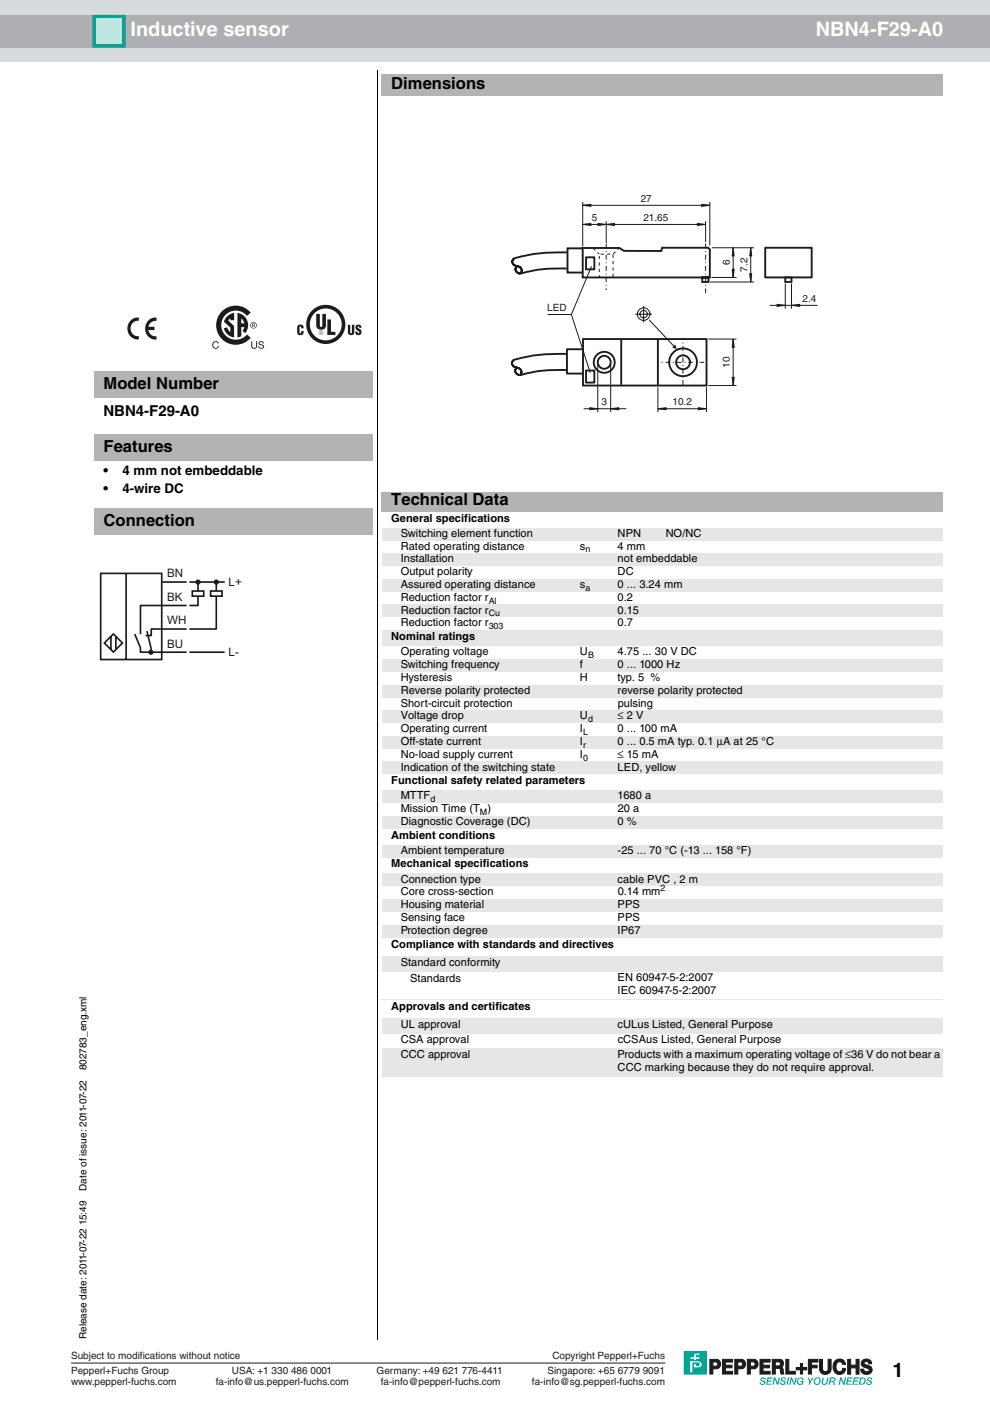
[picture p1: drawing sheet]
<svg xmlns="http://www.w3.org/2000/svg" width="210mm" height="297mm" viewBox="0 0 210 297" stroke-linecap="round" stroke-linejoin="round" font-family="sans-serif">
<path d="M0 0h209.9v13h-209.9z" fill="#d8dbdd"/>
<path d="M0 3.1h209.9v7h-209.9z" fill="#adafb2"/>
<path d="M20 3.5h6.3v6.2h-6.3z" fill="#c5e5df"/>
<path d="M20 3.5h6.3v6.2h-6.3z" fill="none" stroke="#00a694" stroke-width=".7" stroke-linecap="butt"/>
<path d="M79.9 14.9l.1 .1z" fill="#000"/>
<path d="M79.9 15v269.1" fill="none" stroke="#000" stroke-width=".21"/>
<path d="M15.1 286h170v8.1h-170z" fill="#fff"/>
<path d="M15.1 289h126" fill="none" stroke="#1b1b1f" stroke-width=".21"/>
<path d="M145.1 286.6h4.6v4.7h-4.6z" fill="#00a694"/>
<path d="M145.1 286.6h4.6v4.7h-4.6z" fill="none" stroke="#00a694" stroke-width=".21"/>
<path d="M146.2 287.7h.8l.1-.5 .4-.3h1v.4h-.7l-.1 .2v.2h.8v.5h-.8v.2h-.7v-.2h-.8z" fill="#fff"/>
<path d="M146.2 287.7h.8l.1-.5 .4-.3h1v.4h-.7l-.1 .2v.2h.8v.5h-.8v.2h-.7v-.2h-.8z" fill="none" stroke="#00a694" stroke-width=".21"/>
<path d="M146.2 288.5h1.9a.77 .77 0 0 1 .8 .8 .77 .77 0 0 1-.9 .8h-1v-1h.7v.4h.4a.29 .29 0 0 0 .1-.3 .29 .29 0 0 0-.3-.2h-1v2.1h-.7z" fill="#fff"/>
<path d="M146.2 288.5h1.9a.77 .77 0 0 1 .8 .8 .77 .77 0 0 1-.9 .8h-1v-1h.7v.4h.4a.29 .29 0 0 0 .1-.3 .29 .29 0 0 0-.3-.2h-1v2.1h-.7z" fill="none" stroke="#00a694" stroke-width=".21"/>
<path d="M153.2 288.2h2.1v.6h-1.5v.7h1.4v.5h-1.4v.8h1.5v.5h-2.1z" fill="#1b1b1f"/>
<path d="M153.2 288.2h2.1v.6h-1.5v.7h1.4v.5h-1.4v.8h1.5v.5h-2.1z" fill="none" stroke="#1b1b1f" stroke-width=".21"/>
<path d="M161.1 288.2h2.2v.6h-1.5v.7h1.4v.5h-1.4v.8h1.5v.5h-2.2z" fill="#1b1b1f"/>
<path d="M161.1 288.2h2.2v.6h-1.5v.7h1.4v.5h-1.4v.8h1.5v.5h-2.2z" fill="none" stroke="#1b1b1f" stroke-width=".21"/>
<path d="M166.6 288.2h.6v2.6h1.4v.5h-2z" fill="#1b1b1f"/>
<path d="M166.6 288.2h.6v2.6h1.4v.5h-2z" fill="none" stroke="#1b1b1f" stroke-width=".21"/>
<path d="M169.7 289.1h.5v2.2h-.5z" fill="#1b1b1f"/>
<path d="M169.7 289.1h.5v2.2h-.5z" fill="none" stroke="#1b1b1f" stroke-width=".21"/>
<path d="M168.8 290h2.3v.4h-2.3z" fill="#1b1b1f"/>
<path d="M168.8 290h2.3v.4h-2.3z" fill="none" stroke="#1b1b1f" stroke-width=".21"/>
<path d="M171.4 288.2h2v.6h-1.4v.7h1.2v.5h-1.2v1.3h-.6z" fill="#1b1b1f"/>
<path d="M171.4 288.2h2v.6h-1.4v.7h1.2v.5h-1.2v1.3h-.6z" fill="none" stroke="#1b1b1f" stroke-width=".21"/>
<path d="M173.8 288.2h.6v1.8a.61 .61 0 0 0 .4 .8 .61 .61 0 0 0 .8-.5v-2.1h.6v2a1.23 1.23 0 0 1-1.2 1.2 1.23 1.23 0 0 1-1.2-1.2z" fill="#1b1b1f"/>
<path d="M173.8 288.2h.6v1.8a.61 .61 0 0 0 .4 .8 .61 .61 0 0 0 .8-.5v-2.1h.6v2a1.23 1.23 0 0 1-1.2 1.2 1.23 1.23 0 0 1-1.2-1.2z" fill="none" stroke="#1b1b1f" stroke-width=".21"/>
<path d="M179.7 288.2h.7v1.2h1.1v-1.2h.6v3.1h-.6v-1.3h-1.1v1.3h-.7z" fill="#1b1b1f"/>
<path d="M179.7 288.2h.7v1.2h1.1v-1.2h.6v3.1h-.6v-1.3h-1.1v1.3h-.7z" fill="none" stroke="#1b1b1f" stroke-width=".21"/>
<path d="M177 288.6a1.28 1.28 0 0 1 1.3-.4 1.28 1.28 0 0 1 1 1.1h-.6a.74 .74 0 0 0-1-.5 .74 .74 0 0 0-.5 .9 .74 .74 0 0 0 .5 1.1 .74 .74 0 0 0 1-.7h.6a1.3 1.3 0 0 1-1.3 1.3 1.3 1.3 0 0 1-1.3-1.2 2.04 2.04 0 0 1 .3-1.6z" fill="#1b1b1f"/>
<path d="M177 288.6a1.28 1.28 0 0 1 1.3-.4 1.28 1.28 0 0 1 1 1.1h-.6a.74 .74 0 0 0-1-.5 .74 .74 0 0 0-.5 .9 .74 .74 0 0 0 .5 1.1 .74 .74 0 0 0 1-.7h.6a1.3 1.3 0 0 1-1.3 1.3 1.3 1.3 0 0 1-1.3-1.2 2.04 2.04 0 0 1 .3-1.6z" fill="none" stroke="#1b1b1f" stroke-width=".21"/>
<path d="M182.8 288.5a1.15 1.15 0 0 1 1.2-.3 1.15 1.15 0 0 1 .8 .9h-.6a.52 .52 0 0 0-.5-.4 .52 .52 0 0 0-.5 .3 1.42 1.42 0 0 0 1.2 .6 1.02 1.02 0 0 1 .3 1.4 1.02 1.02 0 0 1-1.3 .4 1.02 1.02 0 0 1-.9-1.1h.6a.59 .59 0 0 0 .5 .6 .59 .59 0 0 0 .7-.4 1.16 1.16 0 0 0-1.2-.7l-.2-.1a.81 .81 0 0 1-.1-1.2z" fill="#1b1b1f"/>
<path d="M182.8 288.5a1.15 1.15 0 0 1 1.2-.3 1.15 1.15 0 0 1 .8 .9h-.6a.52 .52 0 0 0-.5-.4 .52 .52 0 0 0-.5 .3 1.42 1.42 0 0 0 1.2 .6 1.02 1.02 0 0 1 .3 1.4 1.02 1.02 0 0 1-1.3 .4 1.02 1.02 0 0 1-.9-1.1h.6a.59 .59 0 0 0 .5 .6 .59 .59 0 0 0 .7-.4 1.16 1.16 0 0 0-1.2-.7l-.2-.1a.81 .81 0 0 1-.1-1.2z" fill="none" stroke="#1b1b1f" stroke-width=".21"/>
<path d="M150.5 288.2v3.1h.6v-1.1a1.32 1.32 0 0 0 1.6-.6 .97 .97 0 0 0-.8-1.4zM151.1 288.8v.9h.7a.45 .45 0 0 0 .4-.5 .45 .45 0 0 0-.4-.4z" fill-rule="evenodd" fill="#1b1b1f"/>
<path d="M150.5 288.2h1.4a1.01 1.01 0 0 1 .9 1 1.01 1.01 0 0 1-.9 1h-.8v1.1h-.6zM151.1 288.8h.7a.45 .45 0 0 1 .4 .4 .45 .45 0 0 1-.4 .5h-.7z" fill="none" stroke="#1b1b1f" stroke-width=".21"/>
<path d="M155.8 288.2v3.1h.6v-1.1a1.32 1.32 0 0 0 1.6-.6 .97 .97 0 0 0-.8-1.4zM156.4 288.8v.9h.6a.45 .45 0 0 0 .5-.5 .45 .45 0 0 0-.4-.4z" fill-rule="evenodd" fill="#1b1b1f"/>
<path d="M155.8 288.2h1.4a1.01 1.01 0 0 1 .9 1 1.01 1.01 0 0 1-.9 1h-.8v1.1h-.6zM156.4 288.8h.7a.45 .45 0 0 1 .4 .4 .45 .45 0 0 1-.5 .5h-.6z" fill="none" stroke="#1b1b1f" stroke-width=".21"/>
<path d="M158.5 288.2v3.1h.6v-1.1a1.32 1.32 0 0 0 1.6-.6 .97 .97 0 0 0-.8-1.4zM159.1 288.8v.9h.6a.45 .45 0 0 0 .4-.5 .45 .45 0 0 0-.4-.4z" fill-rule="evenodd" fill="#1b1b1f"/>
<path d="M158.5 288.2h1.4a1.01 1.01 0 0 1 .8 1 1.01 1.01 0 0 1-.9 1h-.7v1.1h-.6zM159.1 288.8h.6a.45 .45 0 0 1 .4 .4 .45 .45 0 0 1-.4 .5h-.6z" fill="none" stroke="#1b1b1f" stroke-width=".21"/>
<path d="M163.7 288.2v3.1h.7v-1.2h.7a1.14 1.14 0 0 1 .5 1.2h.6l-.1-.1a1.48 1.48 0 0 0-.4-1.4 .88 .88 0 0 0 .4-.9 .88 .88 0 0 0-.8-.7zM164.4 288.8v.8h.6a.43 .43 0 0 0 .5-.3 .43 .43 0 0 0-.4-.5z" fill-rule="evenodd" fill="#1b1b1f"/>
<path d="M163.7 288.2h1.6a.88 .88 0 0 1 .8 .7 .88 .88 0 0 1-.4 .9 1.64 1.64 0 0 1 .5 1.5l-.6-.1a1.03 1.03 0 0 0-.5-1.1h-.7v1.2h-.7zM164.4 288.8h.7a.43 .43 0 0 1 .4 .5 .43 .43 0 0 1-.5 .3h-.6z" fill="none" stroke="#1b1b1f" stroke-width=".21"/>
<g fill="#00a694">
<path d="M161.3 292.3a.61 .61 0 0 1 .6-.3 .61 .61 0 0 1 .5 .5l-.7-.2-.2 .2 .3 .2a.45 .45 0 0 1 .5 .4 .45 .45 0 0 1-.4 .5 .6 .6 0 0 1-.9-.5h.3v.2l.4 .1 .3-.2-.7-.5z"/>
<path d="M162.7 292.1h1.2l-.1 .2h-.8l-.1 .4h.8l-.1 .2h-.8l-.1 .5h.9l-.1 .2h-1.1z"/>
<path d="M164.1 292.1h.3l.5 1.1 .2-1.1h.3l-.4 1.5h-.2l-.5-1.1-.3 1.1h-.2z"/>
<path d="M165.6 292.3a.61 .61 0 0 1 .6-.3 .61 .61 0 0 1 .5 .5l-.7-.2-.2 .2 .3 .2a.45 .45 0 0 1 .5 .4 .45 .45 0 0 1-.4 .5 .6 .6 0 0 1-.8-.5h.2v.2l.4 .1 .3-.2-.7-.5z"/>
<path d="M167 292.1h.3l-.3 1.5h-.3z"/>
<path d="M167.6 292.1h.3l.5 1.1 .2-1.1h.3l-.3 1.5h-.3l-.5-1.1-.2 1.1h-.3z"/>
<path d="M169.2 292.3a.68 .68 0 0 1 .7-.3 .68 .68 0 0 1 .5 .6h-.3a.55 .55 0 0 0-.8-.2 .55 .55 0 0 0 0 .8 .45 .45 0 0 0 .5 .2 .45 .45 0 0 0 .3-.4h-.4v-.2h.7l-.2 .8h-.2v-.2a.63 .63 0 0 1-.7 .2 .63 .63 0 0 1-.4-.6z"/>
<path d="M171.2 292.1h.3l.3 .7 .5-.7h.3l-.7 .9-.2 .6h-.2l.1-.6z"/>
<path d="M174.4 292.1h.3l-.2 1a.35 .35 0 0 0 .3 .3 .35 .35 0 0 0 .3-.1l.3-1.2h.3l-.2 .9a.63 .63 0 0 1-.7 .6 .63 .63 0 0 1-.6-.6z"/>
<path d="M178.1 292.1h.3l.5 1.1 .2-1.1h.3l-.3 1.5h-.3l-.5-1.1-.2 1.1h-.3z"/>
<path d="M179.7 292.1h1.1l-.1 .2h-.8l-.1 .4h.8v.2h-.8l-.1 .5h.8v.2h-1.1z"/>
<path d="M181 292.1h1.1v.2h-.9v.4h.8l-.1 .2h-.8l-.1 .5h.9l-.1 .2h-1.1z"/>
<path d="M183.9 292.3a.61 .61 0 0 1 .6-.3 .61 .61 0 0 1 .4 .5l-.6-.2-.2 .2 .3 .2a.45 .45 0 0 1 .5 .4 .45 .45 0 0 1-.4 .5 .6 .6 0 0 1-.9-.5h.3v.2l.4 .1 .3-.2-.7-.5z"/>
</g>
<g fill="#00a694">
<path d="M172.9 292.5a.46 .46 0 0 1 .7-.2 .46 .46 0 0 1 .1 .7 .48 .48 0 0 1-.6 .4 .48 .48 0 0 1-.3-.7zM172.5 292.8a.8 .8 0 0 0 1.6 0 .8 .8 0 0 0-1.6 0z" fill-rule="evenodd"/>
<path d="M176.2 292.3h.5l.1 .3-.7 .2zM176 292.1l-.3 1.5h.3l.1-.6h.6v.6h.3l-.2-.7 .3-.2v-.5z" fill-rule="evenodd"/>
<path d="M182.6 292.3a.6 .6 0 0 1 .7 .7 .6 .6 0 0 1-.9 .4zM182.4 292.1l-.3 1.5a1.02 1.02 0 0 0 1.1-.1 1.02 1.02 0 0 0 .3-1.1l-.3-.3z" fill-rule="evenodd"/>
</g>
<path d="M26.9 15h45.1v49.5h-45.1z" fill="#fff"/>
<g fill="#b3b3b3">
<path d="M81 15.7h119v4.6h-119z"/>
<path d="M81 104.3h119v4.2h-119z"/>
</g>
<g fill="#e6e6e6">
<path d="M81 111.9h50v2.7h-50z"/>
<path d="M131 111.9h69v2.7h-69z"/>
<path d="M81 117.3h50v2.7h-50z"/>
<path d="M131 117.3h69v2.7h-69z"/>
<path d="M81 122.7h50v2.8h-50z"/>
<path d="M131 122.7h69v2.8h-69z"/>
<path d="M81 128.2h50v2.7h-50z"/>
<path d="M131 128.2h69v2.7h-69z"/>
<path d="M81 133.6h50v3.4h-50z"/>
<path d="M131 133.6h69v3.4h-69z"/>
<path d="M81 139.7h50v2.7h-50z"/>
<path d="M131 139.7h69v2.7h-69z"/>
<path d="M81 145.2h50v2.7h-50z"/>
<path d="M131 145.2h69v2.7h-69z"/>
<path d="M81 150.6h50v2.7h-50z"/>
<path d="M131 150.6h69v2.7h-69z"/>
<path d="M81 156h50v2.7h-50z"/>
<path d="M131 156h69v2.7h-69z"/>
<path d="M81 161.5h50v2.7h-50z"/>
<path d="M131 161.5h69v2.7h-69z"/>
<path d="M81 167.6h50v2.7h-50z"/>
<path d="M131 167.6h69v2.7h-69z"/>
<path d="M81 173h50v2.7h-50z"/>
<path d="M131 173h69v2.7h-69z"/>
<path d="M81 179.1h50v2.7h-50z"/>
<path d="M131 179.1h69v2.7h-69z"/>
<path d="M81 185.2h50v2.7h-50z"/>
<path d="M131 185.2h69v2.7h-69z"/>
<path d="M81 190.6h50v2.7h-50z"/>
<path d="M131 190.6h69v2.7h-69z"/>
<path d="M81 196.1h50v2.7h-50z"/>
<path d="M131 196.1h69v2.7h-69z"/>
<path d="M81 202.7h50v3.3h-50z"/>
<path d="M131 202.7h69v3.3h-69z"/>
<path d="M81 215.8h50v3.3h-50z"/>
<path d="M131 215.8h69v3.3h-69z"/>
<path d="M81 222.3h50v6h-50z"/>
<path d="M131 222.3h69v6h-69z"/>
</g>
<path d="M81 198.8h119M81 211.9h119M81 228.3h119" fill="none" stroke="#e6e6e6" stroke-width=".21"/>
<g fill="none" stroke="#1b1b1f" stroke-width=".4">
<path d="M109 54.8a.89 .89 0 0 0-.3 1.1 .89 .89 0 0 0 .9 .5M109.6 56.4a.9 .9 0 0 0-.2 1.1 .9 .9 0 0 0 .9 .5M109.6 56.4a.91 .91 0 0 1 .9 .6 .91 .91 0 0 1-.2 1 .91 .91 0 0 1-.9-.5 .91 .91 0 0 1 .2-1.1zM109.6 56.4a.91 .91 0 0 1 .9 .6 .91 .91 0 0 1-.2 1M120.1 56.9a29 29 0 0 0-9.8 1.1M120.2 53.5a35.2 35.2 0 0 0-11.3 1.3M123.5 52.6h7.8l1 .6h7.9l.2-.7h9.7l.4 .4v5.9h-27zM123.5 52.7h-3.2v5.1h3.3M148.9 58.8h1.3v1h-1.3zM162.2 52.5h9.9v6.3h-9.9zM166.5 58.8h1.3v1h-1.3zM108.9 76.3a.89 .89 0 0 0-.3 1.1 .89 .89 0 0 0 1 .5"/>
<path d="M109.6 77.9a.9 .9 0 0 0-.3 1.1 .9 .9 0 0 0 .9 .5M109.6 77.9a.91 .91 0 0 1 .9 .6 .91 .91 0 0 1-.3 1 .91 .91 0 0 1-.9-.5 .91 .91 0 0 1 .3-1.1zM109.6 77.9a.91 .91 0 0 1 .9 .6 .91 .91 0 0 1-.3 1M120.1 78.4a29 29 0 0 0-9.9 1.2M120.2 75a35.2 35.2 0 0 0-11.3 1.3M123.6 71.9h26.2v9.8h-26.2zM123.6 74h-3.4v5.2h3.4M131.7 71.9v9.7M139.5 71.9v9.8"/>
<circle cx="128.1" cy="76.8" r="1.37"/>
<circle cx="128.1" cy="76.8" r="2.22"/>
<circle cx="144.8" cy="76.8" r="2.95"/>
<circle cx="144.8" cy="76.8" r="1.47"/>
</g>
<path d="M125.7 52.6l1.3 1.3M127.1 53.9h2.9v4.9h-2.9zM130 53.9l1.3-1.3" fill="none" stroke="#1b1b1f" stroke-width=".21" stroke-dasharray=".7 .7" stroke-linecap="butt"/>
<path d="M149.3 76.8h-9.8M144.8 81.6v-9.9" fill="none" stroke="#1b1b1f" stroke-width=".21" stroke-dasharray="1 .6 .2 .6" stroke-linecap="butt"/>
<g fill="none" stroke="#1b1b1f" stroke-width=".21">
<path d="M134.7 66.6h3.5M136.5 64.9v3.5"/>
<circle cx="136.5" cy="66.6" r=".79"/>
<circle cx="136.5" cy="66.6" r="1.34"/>
</g>
<path d="M137.6 67.9l.1-.1 5.2 5.5-.1 .1z" fill="#1b1b1f"/>
<path d="M142.5 73.7l.7-.7 .3 1z" fill="#1b1b1f"/>
<path d="M126.7 77.2v10.2M129.5 77.2v10.2M123.8 86.7h9" fill="none" stroke="#1b1b1f" stroke-width=".21"/>
<path d="M129.5 86.7l1.7-.3v.5z" fill="#1b1b1f"/>
<path d="M129.5 86.7l1.7-.3v.5z" fill="none" stroke="#1b1b1f" stroke-width=".21"/>
<path d="M125 86.4l1.8 .3-1.8 .2z" fill="#1b1b1f"/>
<path d="M128.5 51.4h.1M163.2 64.7h10.1M166.5 60.1v5.3M167.8 60.1v5.3M125 86.4l1.8 .3-1.8 .2z" fill="none" stroke="#1b1b1f" stroke-width=".21"/>
<path d="M124.2 54.6h1.8v2.5h-1.8zM124.2 78.6h1.8v2.5h-1.8z" fill="none" stroke="#1b1b1f" stroke-width=".4"/>
<path d="M167.8 64.7l1.8-.2v.5z" fill="#1b1b1f"/>
<path d="M167.8 64.7l1.8-.2v.5z" fill="none" stroke="#1b1b1f" stroke-width=".21"/>
<path d="M164.7 64.5l1.8 .2-1.8 .3z" fill="#1b1b1f"/>
<path d="M123.5 47.6h5M128.5 46.9v4.4M164.7 64.5l1.8 .2-1.8 .3z" fill="none" stroke="#1b1b1f" stroke-width=".21"/>
<path d="M123.5 47.6l1.8-.2v.4z" fill="#1b1b1f"/>
<path d="M123.5 47.6l1.8-.2v.4z" fill="none" stroke="#1b1b1f" stroke-width=".21"/>
<path d="M126.8 47.4l1.7 .2-1.7 .2z" fill="#1b1b1f"/>
<path d="M126.8 47.4l1.7 .2-1.7 .2zM128.5 47.6h21.1M149.6 46.9v4.4" fill="none" stroke="#1b1b1f" stroke-width=".21"/>
<path d="M128.5 47.6l1.8-.2v.4z" fill="#1b1b1f"/>
<path d="M128.5 47.6l1.8-.2v.4z" fill="none" stroke="#1b1b1f" stroke-width=".21"/>
<path d="M147.9 47.4l1.7 .2-1.7 .2z" fill="#1b1b1f"/>
<path d="M123.5 42.8v9.4M123.5 43.5h27M147.9 47.4l1.7 .2-1.7 .2zM150.5 42.8v9.2" fill="none" stroke="#1b1b1f" stroke-width=".21"/>
<path d="M123.5 43.5l1.8-.2v.4z" fill="#1b1b1f"/>
<path d="M123.5 43.5l1.8-.2v.4z" fill="none" stroke="#1b1b1f" stroke-width=".21"/>
<path d="M148.7 43.3l1.8 .2-1.8 .2z" fill="#1b1b1f"/>
<path d="M148.7 43.3l1.8 .2-1.8 .2zM150.9 58.8h5.3M155.4 52.5v6.3" fill="none" stroke="#1b1b1f" stroke-width=".21"/>
<path d="M155.4 52.5l.3 1.8h-.5z" fill="#1b1b1f"/>
<path d="M155.4 52.5l.3 1.8h-.5z" fill="none" stroke="#1b1b1f" stroke-width=".21"/>
<path d="M155.2 57.1h.5l-.3 1.7z" fill="#1b1b1f"/>
<path d="M150.6 59.8h9.3M151 52.5h8.9M155.2 57.1h.5l-.3 1.7zM159.2 52.5v7.3" fill="none" stroke="#1b1b1f" stroke-width=".21"/>
<path d="M159.2 52.5l.2 1.8h-.4z" fill="#1b1b1f"/>
<path d="M159.2 52.5l.2 1.8h-.4z" fill="none" stroke="#1b1b1f" stroke-width=".21"/>
<path d="M159 58h.4l-.2 1.8z" fill="#1b1b1f"/>
<path d="M159 58h.4l-.2 1.8zM150.2 71.9h6M155.5 71.9v9.8M150.2 81.7h6" fill="none" stroke="#1b1b1f" stroke-width=".21"/>
<path d="M155.5 71.9l.2 1.7h-.5z" fill="#1b1b1f"/>
<path d="M155.5 71.9l.2 1.7h-.5z" fill="none" stroke="#1b1b1f" stroke-width=".21"/>
<path d="M155.2 80h.5l-.2 1.7z" fill="#1b1b1f"/>
<path d="M155.2 80h.5l-.2 1.7zM139.5 82.1v5.3M139.5 86.7h10.3M149.8 82.1v5.3" fill="none" stroke="#1b1b1f" stroke-width=".21"/>
<path d="M139.5 86.7l1.7-.3v.5z" fill="#1b1b1f"/>
<path d="M139.5 86.7l1.7-.3v.5z" fill="none" stroke="#1b1b1f" stroke-width=".21"/>
<path d="M148.1 86.4l1.7 .3-1.7 .2z" fill="#1b1b1f"/>
<path d="M125.4 56.4l-4.3 10.3h-5M121.1 66.7l4 12.3M148.1 86.4l1.7 .3-1.7 .2z" fill="none" stroke="#1b1b1f" stroke-width=".21"/>
<path d="M128.5 51.6v9.9M149.6 51.6v10.7" fill="none" stroke="#1b1b1f" stroke-width=".21" stroke-dasharray="1 .6 .2 .6" stroke-linecap="butt"/>
<g fill="#1b1b1f">
<path d="M31.5 67.9l.8-.5 .9-.1v.7a1.56 1.56 0 0 0-1.7 1.2l1.2 .1 .1 .7h-1.3a1.52 1.52 0 0 0 1.7 1.3v.7a2.32 2.32 0 0 1-2.1-3.5z"/>
<path d="M27.7 68l.8-.6 .9-.1v.7l-.6 .1-.6 .3-.4 .5-.1 .8 .5 1.2 .5 .3 .7 .1v.7l-.9-.1-.9-.7a2.38 2.38 0 0 1-.6-1.7l.2-.8z"/>
<path d="M48.3 67l1.3-.7v1.6h-.8l.1-.4-.5 .5 1.2 1.1v2.4a2.62 2.62 0 0 1-2.1-1.9l.7-.2 .6 1v-1l-1.3-1.2z"/>
<path d="M46.8 66.3a4.2 4.2 0 0 1 6.4 0l-.8 .7a3.1 3.1 0 0 0-4.5-.3 3.1 3.1 0 0 0 0 4.5 3.1 3.1 0 0 0 4.5-.3l.8 .7a4.2 4.2 0 0 1-5.9 .5 4.2 4.2 0 0 1-.5-5.8z"/>
<path d="M45.2 72.6a.69 .69 0 0 1 1.2 .2h-.2a.54 .54 0 0 0-.8-.2 .54 .54 0 0 0-.2 .8 .48 .48 0 0 0 .5 .4 .48 .48 0 0 0 .5-.5h.2a.73 .73 0 0 1-1 .6 .73 .73 0 0 1-.3-1.1z"/>
<path d="M53.3 72.4h.2v1a.42 .42 0 0 0 .4 .4 .42 .42 0 0 0 .4-.4v-1h.2v1a.62 .62 0 0 1-.6 .5 .62 .62 0 0 1-.6-.5z"/>
<path d="M54.9 72.5a.61 .61 0 0 1 1 .3h-.2a.33 .33 0 0 0-.3-.3 .33 .33 0 0 0-.3 .4l.2 .1a.5 .5 0 0 1 .7 .4 .5 .5 0 0 1-.6 .5 .56 .56 0 0 1-.6-.5h.2a.39 .39 0 0 0 .4 .4 .39 .39 0 0 0 .3-.5l-.8-.3z"/>
<path d="M73.8 68.9h.5v1.6l.1 .2 .2-.2v-1.6h.5v1.5a.68 .68 0 0 1-.7 .7 .68 .68 0 0 1-.6-.7z"/>
<path d="M75.5 69a.66 .66 0 0 1 .8-.1 .66 .66 0 0 1 .3 .6h-.4l-.2-.3-.1 .3a.85 .85 0 0 1 .7 .6 .85 .85 0 0 1-.3 .9 .65 .65 0 0 1-.7 0 .65 .65 0 0 1-.3-.7h.5v.3l.2 .1 .2-.2-.2-.3a.8 .8 0 0 1-.5-1.2z"/>
<path d="M67 66.6h.8v2.4l.3 .3 .2-.3v-2.4h.8v2.3a1.03 1.03 0 0 1-1 1 1.03 1.03 0 0 1-1.1-1z"/>
<path d="M69.4 67.7h.8v2.7h.9v.6h-1.7z"/>
<path d="M63.2 69l.2-.1a.67 .67 0 0 1 .7 0 .67 .67 0 0 1 .3 .7h-.5l-.1-.3h-.3v1.3h.3l.1-.4h.5a.7 .7 0 0 1-.6 .9 .7 .7 0 0 1-.8-.7z"/>
<path d="M51.2 67.5v1.1h.6zM50.3 66.3a2.62 2.62 0 0 1 1.7 4.3l-.6-.5 .4-.7h-.6v1.9l-.9 .2z"/>
<path d="M53.6 68.7h.3v.2h-.3zM53.5 68.6v.8h.1v-.4l.5 .4-.2-.4 .1-.1 .1-.2zM53.1 69a.69 .69 0 0 0 1.3 0 .69 .69 0 0 0-1.3 0zM53.2 69a.58 .58 0 0 1 1.1 0 .58 .58 0 0 1-1.1 0z"/>
<path d="M64.9 68.8a4.2 4.2 0 0 0 8.3 0 4.2 4.2 0 0 0-8.3 0zM65.7 68.8a3.4 3.4 0 0 1 6.8 0 3.4 3.4 0 0 1-6.8 0z"/>
<path d="M68 70.3l.1 .2h-.1zM67.9 70.3v.5l.1-.2 .2 .2v-.5z"/>
<path d="M67.6 70.6a.47 .47 0 0 0 .9 0 .47 .47 0 0 0-.9 0zM67.7 70.6a.41 .41 0 0 1 .8 0 .41 .41 0 0 1-.8 0z"/>
</g>
<g fill="#b3b3b3">
<path d="M20 78.7h59v5.7h-59z"/>
<path d="M20 92.1h59v5.7h-59z"/>
<path d="M20 107.7h59v5.6h-59z"/>
</g>
<path d="M21.3 121.6h13v18.2h-13zM26.7 121.6v18.2M34.4 123.4h5.2M40.2 123.4h7.4" fill="none" stroke="#1b1b1f" stroke-width=".35"/>
<circle cx="45.9" cy="123.4" r=".37" fill="#1b1b1f"/>
<circle cx="45.9" cy="123.4" r=".37" fill="none" stroke="#1b1b1f" stroke-width=".35"/>
<circle cx="42" cy="123.4" r=".37" fill="#1b1b1f"/>
<g fill="none" stroke="#1b1b1f" stroke-width=".35">
<path d="M22.1 136.3l1.9-1.9 2 1.9-2 2zM23.5 135v2.7M24.6 135v2.7M28.6 134.4l1.2 2.9v1h9.8M31.2 133.9l.8 3.5v.9M39.6 133.4h-7.5v1.3h-1.3M39.6 128.4h-9.8v6.1M40.2 138.3h7.4M42 123.4v5h-1.8M45.9 123.4v10h-5.7"/>
<circle cx="42" cy="123.4" r=".37"/>
</g>
<circle cx="32" cy="138.3" r=".37" fill="#1b1b1f"/>
<circle cx="32" cy="138.3" r=".37" fill="none" stroke="#1b1b1f" stroke-width=".35"/>
<path d="M40.8 125.3h2.4v1.1h-2.4z" fill="#fff"/>
<path d="M40.8 125.3h2.4v1.1h-2.4z" fill="none" stroke="#1b1b1f" stroke-width=".35"/>
<path d="M44.6 125.3h2.5v1.1h-2.5z" fill="#fff"/>
<path d="M44.6 125.3h2.5v1.1h-2.5z" fill="none" stroke="#1b1b1f" stroke-width=".35"/>
<g font-size="4.2" fill="#fff">
<text x="27.7" y="7.5">Inductive sensor</text>
<text x="173" y="7.5">NBN4-F29-A0</text>
</g>
<text font-size="4.2" x="189.2" y="291.8">1</text>
<g font-size="3.5">
<text x="83" y="18.8">Dimensions</text>
<text x="21.9" y="82.5">Model Number</text>
<text x="21.9" y="95.9">Features</text>
<text x="83" y="107">Technical Data</text>
<text x="21.9" y="111.4">Connection</text>
</g>
<text font-size="3.2" x="21.9" y="88.3">NBN4-F29-A0</text>
<g font-size="2.8">
<text x="21.9" y="100.7">•</text>
<text x="26" y="100.7">4 mm not embeddable</text>
<text x="21.9" y="104.6">•</text>
<text x="26" y="104.6">4-wire DC</text>
</g>
<g font-size="2.5" fill="#1b1b1f">
<text x="35.4" y="122.4">BN</text>
<text x="48.5" y="124.2">L+</text>
<text x="35.4" y="127.4">BK</text>
<text x="35.4" y="137.3">BU</text>
<text x="35.4" y="132.3">WH</text>
<text x="48.5" y="139">L-</text>
</g>
<g font-size="2.3">
<text x="83" y="110.6">General specifications</text>
<text x="85" y="113.8">Switching element function</text>
<text x="131" y="113.8">NPN</text>
<text x="141.1" y="113.8">NO/NC</text>
<text x="85" y="116.5">Rated operating distance</text>
<text x="85" y="119.3">Installation</text>
<text x="123" y="116.5">s</text>
<text x="131" y="116.5">4 mm</text>
<text x="131" y="119.3">not embeddable</text>
<text x="85" y="122">Output polarity</text>
<text x="85" y="124.7">Assured operating distance</text>
<text x="123" y="124.7">s</text>
<text x="131" y="122">DC</text>
<text x="131" y="124.7">0 ... 3.24 mm</text>
<text x="85" y="127.4">Reduction factor r</text>
<text x="85" y="130.1">Reduction factor r</text>
<text x="131" y="130.1">0.15</text>
<text x="131" y="127.4">0.2</text>
<text x="83" y="135.7">Nominal ratings</text>
<text x="85" y="132.8">Reduction factor r</text>
<text x="131" y="132.8">0.7</text>
<text x="85" y="138.9">Operating voltage</text>
<text x="85" y="141.6">Switching frequency</text>
<text x="123" y="138.9">U</text>
<text x="123" y="141.6">f</text>
<text x="131" y="138.9">4.75 ... 30 V DC</text>
<text x="131" y="141.6">0 ... 1000 Hz</text>
<text x="85" y="144.4">Hysteresis</text>
<text x="85" y="149.8">Short-circuit protection</text>
<text x="85" y="147.1">Reverse polarity protected</text>
<text x="123" y="144.4">H</text>
<text x="131" y="144.4">typ. 5 %</text>
<text x="131" y="147.1">reverse polarity protected</text>
<text x="131" y="149.8">pulsing</text>
<text x="85" y="155.2">Operating current</text>
<text x="85" y="152.5">Voltage drop</text>
<text x="123" y="152.5">U</text>
<text x="123" y="155.2">I</text>
<text x="131" y="152.5">≤ 2 V</text>
<text x="131" y="155.2">0 ... 100 mA</text>
<text x="85" y="160.7">No-load supply current</text>
<text x="85" y="157.9">Off-state current</text>
<text x="123" y="160.7">I</text>
<text x="123" y="157.9">I</text>
<text x="131" y="157.9">0 ... 0.5 mA typ. 0.1 µA at 25 °C</text>
<text x="131" y="160.7">≤ 15 mA</text>
<text x="83" y="166.3">Functional safety related parameters</text>
<text x="85" y="163.4">Indication of the switching state</text>
<text x="131" y="163.4">LED, yellow</text>
<text x="85" y="172.2">Mission Time (T )</text>
<text x="85" y="169.5">MTTF</text>
<text x="131" y="169.5">1680 a</text>
<text x="131" y="172.2">20 a</text>
<text x="83" y="177.8">Ambient conditions</text>
<text x="85" y="174.9">Diagnostic Coverage (DC)</text>
<text x="131" y="174.9">0 %</text>
<text x="83" y="183.9">Mechanical specifications</text>
<text x="85" y="181">Ambient temperature</text>
<text x="131" y="181">-25 ... 70 °C (-13 ... 158 °F)</text>
<text x="85" y="189.8">Core cross-section</text>
<text x="85" y="187.1">Connection type</text>
<text x="131" y="187.1">cable PVC , 2 m</text>
<text x="131" y="189.8">0.14 mm</text>
<text x="85" y="195.3">Sensing face</text>
<text x="85" y="192.6">Housing material</text>
<text x="85" y="198">Protection degree</text>
<text x="130.9" y="195.3">PPS</text>
<text x="131" y="192.6">PPS</text>
<text x="131" y="198">IP67</text>
<text x="83" y="201.1">Compliance with standards and directives</text>
<text x="85" y="204.8">Standard conformity</text>
<text x="87" y="208.2">Standards</text>
<text x="131" y="208">EN 60947-5-2:2007</text>
<text x="83" y="214.2">Approvals and certificates</text>
<text x="131" y="210.8">IEC 60947-5-2:2007</text>
<text x="85" y="221.2">CSA approval</text>
<text x="85" y="217.9">UL approval</text>
<text x="131" y="217.9">cULus Listed, General Purpose</text>
<text x="131" y="221.2">cCSAus Listed, General Purpose</text>
<text x="85" y="224.4">CCC approval</text>
<text x="131" y="224.4">Products with a maximum operating voltage of ≤36 V do not bear a</text>
<text x="131" y="227.1">CCC marking because they do not require approval.</text>
</g>
<g font-size="2.1" fill="#1b1b1f">
<text x="125.4" y="46.9">5</text>
<text x="135.8" y="42.8">27</text>
<text x="136.4" y="46.9">21.65</text>
<text x="154.7" y="56.3" transform="rotate(-90 154.7 56.3)">6</text>
<text x="158.5" y="57.6" transform="rotate(-90 158.5 57.6)">7.2</text>
<text x="116" y="66">LED</text>
<text x="170.2" y="64">2.4</text>
<text x="154.7" y="78" transform="rotate(-90 154.7 78)">10</text>
<text x="127.6" y="86">3</text>
<text x="142.6" y="86">10.2</text>
<text x="15.1" y="288.1">Subject to modifications without notice</text>
<text x="15.1" y="291.2">Pepperl+Fuchs Group</text>
<text x="15.1" y="293.6">www.pepperl-fuchs.com</text>
<text x="45.8" y="293.6">fa-info@us.pepperl-fuchs.com</text>
<text x="49.1" y="291.2">USA: +1 330 486 0001</text>
<text x="79.9" y="291.2">Germany: +49 621 776-4411</text>
<text x="80.7" y="293.6">fa-info@pepperl-fuchs.com</text>
<text x="112.8" y="293.6">fa-info@sg.pepperl-fuchs.com</text>
<text x="116.1" y="291.2">Singapore: +65 6779 9091</text>
<text x="117.1" y="288.1">Copyright Pepperl+Fuchs</text>
</g>
<g font-size="2.1">
<text x="18.4" y="226.9" transform="rotate(-90 18.4 226.9)">802783_eng.xml</text>
<text x="18.4" y="252.5" transform="rotate(-90 18.4 252.5)">Date of issue: 2011-07-22</text>
<text x="18.4" y="283.9" transform="rotate(-90 18.4 283.9)">Release date: 2011-07-22 15:49</text>
</g>
<g font-size="1.9">
<text x="124.1" y="117.1">n</text>
<text x="124.1" y="125.3">a</text>
<text x="103.6" y="128">Al</text>
<text x="103.6" y="130.7">Cu</text>
<text x="103.6" y="133.4">303</text>
<text x="124.7" y="139.5">B</text>
<text x="123.6" y="155.8">L</text>
<text x="124.7" y="153.1">d</text>
<text x="123.6" y="158.5">r</text>
<text x="123.6" y="161.2">0</text>
<text x="91.2" y="170.1">d</text>
<text x="101.8" y="172.8">M</text>
<text x="140.1" y="188.9">2</text>
</g>
</svg>
